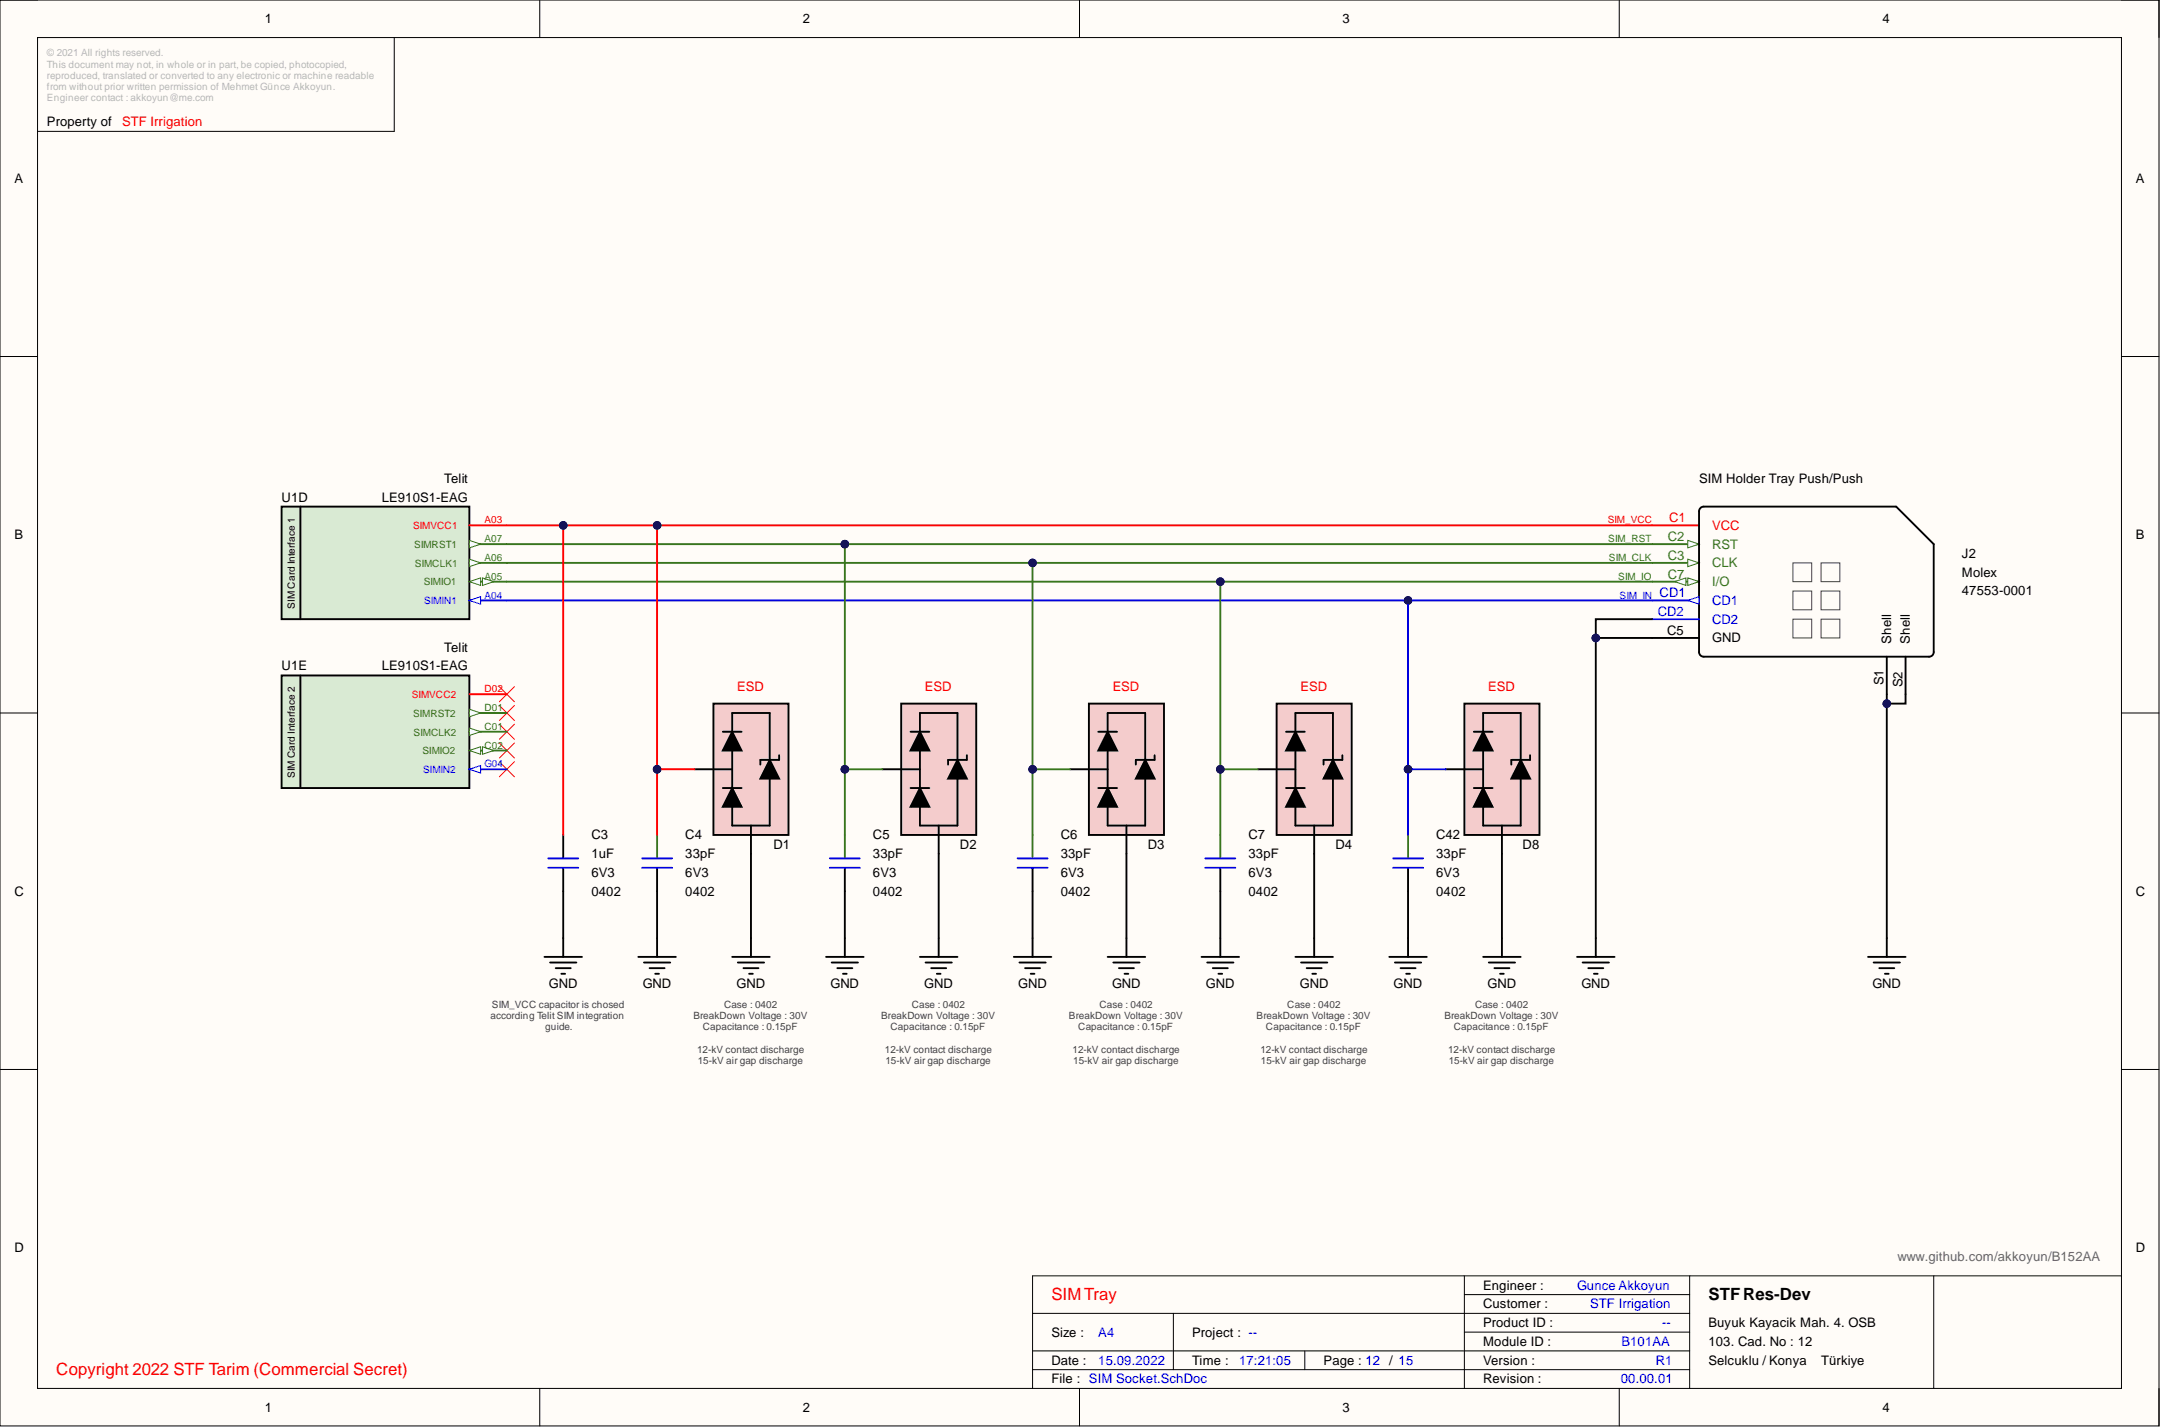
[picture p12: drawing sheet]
<svg xmlns="http://www.w3.org/2000/svg" width="292mm" height="193mm" viewBox="0 0 292 193" stroke-linecap="round" stroke-linejoin="round" font-family="sans-serif">
<path d="M0 0h291.8v192.7h-291.8z" fill-rule="evenodd" fill="#fffcf8"/>
<path d="M0 0h291.8v192.7h-291.8z" fill="none" stroke="#000" stroke-width=".14"/>
<path d="M5.1 5.1h281.7v182.5h-281.7z" fill-rule="evenodd" fill="#fffcf8"/>
<g fill="none" stroke="#000" stroke-width=".14">
<path d="M0 0h5.1M5.1 5.1h281.7v182.5h-281.7zM53.3 5.1v12.7h-48.2M73 0v5.1M145.9 0v5.1M218.9 0v5.1M286.8 0h5v5.1M0 48.2h5.1M286.8 48.2h5M0 96.3h5.1M286.8 96.3h5M0 144.5h5.1"/>
<path d="M286.8 144.5h5M139.6 177.5h88.8M158.6 177.5v7.6M197.9 174.9h30.5M197.9 172.4v15.2M228.4 172.4v15.2M261.4 172.4v15.2M286.8 172.4h-147.2v15.2M73 187.6v5.1M139.6 182.6h88.8M139.6 185.1h88.8M145.9 187.6v5.1"/>
<path d="M176.4 182.6v2.5M197.9 180h30.5M218.9 187.6v5.1M291.8 187.6v5.1"/>
</g>
<path d="M223.3 86.2h6.4M213.2 129.3h5M213.9 130.1h3.6M214.7 130.8h2M215.4 131.6h.6M215.7 126.8v2.5" fill="none" stroke="#000" stroke-width=".25"/>
<path d="M223.3 78.6h6.4" fill="none" stroke="#38761d" stroke-width=".25"/>
<path d="M228.1 78.1l1.6 .5-1.6 .5z" fill="#f8fcff"/>
<path d="M228.1 78.1l1.6 .5-1.6 .5z" fill="none" stroke="#38761d" stroke-width=".14"/>
<path d="M226.4 78.6l1.5-.5v1z" fill="#f8fcff"/>
<path d="M226.4 78.6l1.5-.5v1z" fill="none" stroke="#38761d" stroke-width=".14"/>
<path d="M223.3 76.1h6.4" fill="none" stroke="#38761d" stroke-width=".25"/>
<path d="M228.1 75.6l1.6 .5-1.6 .5z" fill="#f8fcff"/>
<path d="M228.1 75.6l1.6 .5-1.6 .5z" fill="none" stroke="#38761d" stroke-width=".14"/>
<path d="M223.3 73.5h6.4" fill="none" stroke="#38761d" stroke-width=".25"/>
<path d="M228.1 73l1.6 .5-1.6 .5z" fill="#f8fcff"/>
<path d="M228.1 73l1.6 .5-1.6 .5z" fill="none" stroke="#38761d" stroke-width=".14"/>
<path d="M223.3 71h6.4" fill="none" stroke="#f00" stroke-width=".25"/>
<path d="M229.8 68.6l.5-.1h26l5.1 5v14.6a.62 .62 0 0 1-.7 .6h-30.4a.63 .63 0 0 1-.6-.6v-19z" fill="none" stroke="#000" stroke-width=".25"/>
<path d="M223.3 83.7h6.4M223.3 81.1h6.4" fill="none" stroke="#00f" stroke-width=".25"/>
<path d="M228.1 81.1l1.6-.5v1z" fill="#f8fcff"/>
<path d="M228.1 81.1l1.6-.5v1z" fill="none" stroke="#00f" stroke-width=".14"/>
<g fill="none" stroke="#000" stroke-width=".25">
<path d="M255 88.7v5.1M257.6 88.7v5.1M114.2 117.4v3M111.7 129.3h5M112.4 130.1h3.6M113.2 130.8h2M113.9 131.6h.5M114.2 126.8v2.5M124.3 129.3h5.1M125.1 130.1h3.6M125.9 130.8h2M126.6 131.6h.5"/>
<path d="M126.9 126.8v2.5M252.5 129.3h5.1M253.3 130.1h3.5M254 130.8h2.1M254.8 131.6h.5M255 126.8v2.5"/>
</g>
<path d="M242.3 76.1h2.6v2.5h-2.6zM242.3 79.9h2.6v2.5h-2.6zM246.2 79.9h2.5v2.5h-2.5zM246.2 76.1h2.5v2.5h-2.5zM242.3 83.7h2.6v2.5h-2.6zM246.2 83.7h2.5v2.5h-2.5z" fill="none" stroke="#434343" stroke-width=".14"/>
<path d="M67.5 92.8l2 2M67.5 95.3l2 2.1M67.5 97.9l2 2M69.5 92.8l-2 2M69.5 95.3l-2 2.1M69.5 97.9l-2 2M67.5 100.4l2 2M67.5 102.9l2 2.1M69.5 100.4l-2 2M69.5 102.9l-2 2.1" fill="none" stroke="#f00" stroke-width=".14"/>
<path d="M114.2 112.8v3.1" fill="none" stroke="#38761d" stroke-width=".25"/>
<path d="M112.2 116h4M112.2 117.3h4" fill="none" stroke="#00f" stroke-width=".25"/>
<path d="M121.8 95.1h10.2v17.7h-10.2z" fill-rule="evenodd" fill="#f4cccc"/>
<g fill="none" stroke="#000" stroke-width=".25">
<path d="M121.8 95.1h10.2v17.7h-10.2zM123.1 98.9h2.5M124.3 98.9l1.3 2.5h-2.5zM124.3 98.9v-2.6h5.1v6.4M119.3 104h5M123.1 106.5h2.5M124.3 106.5l1.3 2.5h-2.5zM124.3 101.4v5.1M126.9 111.6v3.8M129.4 102.7l1.3 2.5h-2.5zM129.4 105.2v6.4h-5.1v-2.6M130.7 102.1v.6h-2.5v.6"/>
<path d="M139.6 117.4v3M137 129.3h5.1M137.8 130.1h3.5M138.6 130.8h2M139.3 131.6h.5M139.6 126.8v2.5M149.7 129.3h5.1M150.5 130.1h3.5M151.2 130.8h2.1M152 131.6h.5M152.3 126.8v2.5"/>
</g>
<path d="M124.3 98.9l1.3 2.5h-2.5zM124.3 106.5l1.3 2.5h-2.5zM129.4 102.7l1.3 2.5h-2.5z" fill="#000"/>
<path d="M139.6 112.8v3.1" fill="none" stroke="#38761d" stroke-width=".25"/>
<path d="M137.5 116h4.1M137.5 117.3h4.1" fill="none" stroke="#00f" stroke-width=".25"/>
<path d="M147.2 95.1h10.1v17.7h-10.1z" fill-rule="evenodd" fill="#f4cccc"/>
<g fill="none" stroke="#000" stroke-width=".25">
<path d="M147.2 95.1h10.1v17.7h-10.1zM148.5 98.9h2.5M149.7 98.9l1.3 2.5h-2.5zM149.7 98.9v-2.6h5.1v6.4M88.8 117.4v3M144.6 104h5.1M148.5 106.5h2.5M149.7 106.5l1.3 2.5h-2.5zM149.7 101.4v5.1M152.3 111.6v3.8M154.8 102.7l1.3 2.5h-2.6zM154.8 105.2v6.4h-5.1v-2.6"/>
<path d="M156.1 102.1v.6h-2.6v.6M86.3 129.3h5.1M87 130.1h3.6M87.8 130.8h2M88.6 131.6h.5M88.8 126.8v2.5M99 129.3h5M99.7 130.1h3.6M100.5 130.8h2M101.3 131.6h.5M101.5 126.8v2.5"/>
</g>
<path d="M149.7 98.9l1.3 2.5h-2.5zM149.7 106.5l1.3 2.5h-2.5zM154.8 102.7l1.3 2.5h-2.6z" fill="#000"/>
<path d="M88.8 112.8v3.1" fill="none" stroke="#38761d" stroke-width=".25"/>
<path d="M86.8 116h4M86.8 117.3h4" fill="none" stroke="#00f" stroke-width=".25"/>
<path d="M96.4 95.1h10.2v17.7h-10.2z" fill-rule="evenodd" fill="#f4cccc"/>
<g fill="none" stroke="#000" stroke-width=".25">
<path d="M96.4 95.1h10.2v17.7h-10.2zM97.7 98.9h2.5M99 98.9l1.2 2.5h-2.5zM99 98.9v-2.6h5v6.4M76.1 112.8v3.1M76.1 117.4v3M93.9 104h5.1M97.7 106.5h2.5M99 106.5l1.2 2.5h-2.5zM99 101.4v5.1M101.5 111.6v3.8M104 102.7l1.3 2.5h-2.5z"/>
<path d="M104 105.2v6.4h-5v-2.6M105.3 102.1v.6h-2.5v.6M164.9 117.4v3M73.6 129.3h5.1M74.4 130.1h3.5M75.1 130.8h2M75.9 131.6h.5M76.1 126.8v2.5M162.4 129.3h5.1M163.2 130.1h3.5M163.9 130.8h2.1M164.7 131.6h.5"/>
<path d="M164.9 126.8v2.5M175.1 129.3h5.1M175.9 130.1h3.5M176.6 130.8h2.1M177.4 131.6h.5M177.6 126.8v2.5"/>
</g>
<path d="M99 98.9l1.2 2.5h-2.5zM99 106.5l1.2 2.5h-2.5zM104 102.7l1.3 2.5h-2.5z" fill="#000"/>
<path d="M74.1 116h4.1M74.1 117.3h4.1M162.9 116h4.1M162.9 117.3h4.1" fill="none" stroke="#00f" stroke-width=".25"/>
<path d="M164.9 112.8v3.1" fill="none" stroke="#38761d" stroke-width=".25"/>
<path d="M172.6 95.1h10.1v17.7h-10.1z" fill-rule="evenodd" fill="#f4cccc"/>
<g fill="none" stroke="#000" stroke-width=".25">
<path d="M172.6 95.1h10.1v17.7h-10.1zM173.8 98.9h2.6M175.1 98.9l1.3 2.5h-2.6zM175.1 98.9v-2.6h5.1v6.4M170 104h5.1M173.8 106.5h2.6M175.1 106.5l1.3 2.5h-2.6zM175.1 101.4v5.1M177.6 111.6v3.8M180.2 102.7l1.2 2.5h-2.5zM180.2 105.2v6.4h-5.1v-2.6M181.4 102.1v.6h-2.5v.6"/>
<path d="M190.3 117.4v3M187.8 129.3h5.1M188.5 130.1h3.6M189.3 130.8h2M190.1 131.6h.5M190.3 126.8v2.5M200.5 129.3h5.1M201.2 130.1h3.6M202 130.8h2M202.8 131.6h.5M203 126.8v2.5"/>
</g>
<path d="M175.1 98.9l1.3 2.5h-2.6zM175.1 106.5l1.3 2.5h-2.6zM180.2 102.7l1.2 2.5h-2.5z" fill="#000"/>
<path d="M190.3 112.8v3.1" fill="none" stroke="#38761d" stroke-width=".25"/>
<path d="M188.3 116h4.1M188.3 117.3h4.1" fill="none" stroke="#00f" stroke-width=".25"/>
<path d="M197.9 95.1h10.2v17.7h-10.2z" fill-rule="evenodd" fill="#f4cccc"/>
<path d="M197.9 95.1h10.2v17.7h-10.2zM199.2 98.9h2.5M200.5 98.9l1.2 2.5h-2.5zM200.5 98.9v-2.6h5.1v6.4M195.4 104h5.1M199.2 106.5h2.5M200.5 106.5l1.2 2.5h-2.5zM200.5 101.4v5.1M203 111.6v3.8M205.6 102.7l1.2 2.5h-2.5zM205.6 105.2v6.4h-5.1v-2.6M206.8 102.1v.6h-2.5v.6" fill="none" stroke="#000" stroke-width=".25"/>
<path d="M200.5 98.9l1.2 2.5h-2.5zM200.5 106.5l1.2 2.5h-2.5zM205.6 102.7l1.2 2.5h-2.5z" fill="#000"/>
<path d="M38.1 68.5h25.3v15.2h-25.3z" fill-rule="evenodd" fill="#d9ead3"/>
<path d="M38.1 68.5h25.3v15.2h-25.3zM40.6 68.5v15.2" fill="none" stroke="#000" stroke-width=".25"/>
<path d="M63.4 76.1h5.1" fill="none" stroke="#38761d" stroke-width=".25"/>
<path d="M63.4 75.6l1.6 .5-1.6 .5z" fill="#f8fcff"/>
<path d="M63.4 75.6l1.6 .5-1.6 .5z" fill="none" stroke="#38761d" stroke-width=".14"/>
<path d="M63.4 73.5h5.1" fill="none" stroke="#38761d" stroke-width=".25"/>
<path d="M63.4 73l1.6 .5-1.6 .5z" fill="#f8fcff"/>
<path d="M63.4 73l1.6 .5-1.6 .5z" fill="none" stroke="#38761d" stroke-width=".14"/>
<path d="M63.4 78.6h5.1" fill="none" stroke="#38761d" stroke-width=".25"/>
<path d="M63.4 78.6l1.6-.5v1z" fill="#f8fcff"/>
<path d="M63.4 78.6l1.6-.5v1z" fill="none" stroke="#38761d" stroke-width=".14"/>
<path d="M65.2 78.1l1.5 .5-1.5 .5z" fill="#f8fcff"/>
<path d="M65.2 78.1l1.5 .5-1.5 .5z" fill="none" stroke="#38761d" stroke-width=".14"/>
<path d="M63.4 81.1h5.1" fill="none" stroke="#00f" stroke-width=".25"/>
<path d="M63.4 81.1l1.6-.5v1z" fill="#f8fcff"/>
<path d="M63.4 81.1l1.6-.5v1z" fill="none" stroke="#00f" stroke-width=".14"/>
<path d="M63.4 71h5.1" fill="none" stroke="#f00" stroke-width=".25"/>
<path d="M38.1 91.3h25.3v15.2h-25.3z" fill-rule="evenodd" fill="#d9ead3"/>
<path d="M38.1 91.3h25.3v15.2h-25.3zM40.6 91.3v15.2" fill="none" stroke="#000" stroke-width=".25"/>
<path d="M63.4 98.9h5.1" fill="none" stroke="#38761d" stroke-width=".25"/>
<path d="M63.4 98.4l1.6 .5-1.6 .5z" fill="#f8fcff"/>
<path d="M63.4 98.4l1.6 .5-1.6 .5z" fill="none" stroke="#38761d" stroke-width=".14"/>
<path d="M63.4 101.4h5.1" fill="none" stroke="#38761d" stroke-width=".25"/>
<path d="M63.4 101.4l1.6-.5v1z" fill="#f8fcff"/>
<path d="M63.4 101.4l1.6-.5v1z" fill="none" stroke="#38761d" stroke-width=".14"/>
<path d="M65.2 100.9l1.5 .5-1.5 .5z" fill="#f8fcff"/>
<path d="M65.2 100.9l1.5 .5-1.5 .5z" fill="none" stroke="#38761d" stroke-width=".14"/>
<path d="M63.4 96.3h5.1" fill="none" stroke="#38761d" stroke-width=".25"/>
<path d="M63.4 95.8l1.6 .5-1.6 .6z" fill="#f8fcff"/>
<path d="M63.4 95.8l1.6 .5-1.6 .6z" fill="none" stroke="#38761d" stroke-width=".14"/>
<path d="M63.4 93.8h5.1" fill="none" stroke="#f00" stroke-width=".25"/>
<path d="M63.4 104h5.1" fill="none" stroke="#00f" stroke-width=".25"/>
<path d="M63.4 104l1.6-.6v1.1z" fill="#f8fcff"/>
<path d="M63.4 104l1.6-.6v1.1z" fill="none" stroke="#00f" stroke-width=".14"/>
<path d="M223.3 86.2h-7.6v40.6" fill="none" stroke="#000" stroke-width=".25"/>
<circle cx="215.7" cy="86.2" r=".51" fill="#000080"/>
<circle cx="215.7" cy="86.2" r=".51" fill="none" stroke="#000080" stroke-width=".14"/>
<path d="M68.5 81.1h154.8" fill="none" stroke="#00f" stroke-width=".25"/>
<circle cx="190.3" cy="81.1" r=".51" fill="#000080"/>
<circle cx="190.3" cy="81.1" r=".51" fill="none" stroke="#000080" stroke-width=".14"/>
<path d="M223.3 83.7h-7.6v2.5" fill="none" stroke="#000" stroke-width=".25"/>
<circle cx="215.7" cy="86.2" r=".51" fill="#000080"/>
<circle cx="215.7" cy="86.2" r=".51" fill="none" stroke="#000080" stroke-width=".14"/>
<path d="M68.5 78.6h154.8" fill="none" stroke="#38761d" stroke-width=".25"/>
<circle cx="164.9" cy="78.6" r=".51" fill="#000080"/>
<circle cx="164.9" cy="78.6" r=".51" fill="none" stroke="#000080" stroke-width=".14"/>
<path d="M68.5 76.1h154.8" fill="none" stroke="#38761d" stroke-width=".25"/>
<circle cx="139.6" cy="76.1" r=".51" fill="#000080"/>
<circle cx="139.6" cy="76.1" r=".51" fill="none" stroke="#000080" stroke-width=".14"/>
<path d="M68.5 73.5h154.8" fill="none" stroke="#38761d" stroke-width=".25"/>
<circle cx="114.2" cy="73.5" r=".51" fill="#000080"/>
<circle cx="114.2" cy="73.5" r=".51" fill="none" stroke="#000080" stroke-width=".14"/>
<path d="M68.5 71h154.8" fill="none" stroke="#f00" stroke-width=".25"/>
<circle cx="76.1" cy="71" r=".51" fill="#000080"/>
<circle cx="76.1" cy="71" r=".51" fill="none" stroke="#000080" stroke-width=".14"/>
<circle cx="88.8" cy="71" r=".51" fill="#000080"/>
<circle cx="88.8" cy="71" r=".51" fill="none" stroke="#000080" stroke-width=".14"/>
<path d="M114.2 73.5v39.3" fill="none" stroke="#38761d" stroke-width=".25"/>
<circle cx="114.2" cy="73.5" r=".51" fill="#000080"/>
<circle cx="114.2" cy="73.5" r=".51" fill="none" stroke="#000080" stroke-width=".14"/>
<circle cx="114.2" cy="104" r=".51" fill="#000080"/>
<circle cx="114.2" cy="104" r=".51" fill="none" stroke="#000080" stroke-width=".14"/>
<path d="M126.9 115.4v11.4M114.2 120.4v6.4" fill="none" stroke="#000" stroke-width=".25"/>
<path d="M114.2 104h5.1" fill="none" stroke="#38761d" stroke-width=".25"/>
<circle cx="114.2" cy="104" r=".51" fill="#000080"/>
<circle cx="114.2" cy="104" r=".51" fill="none" stroke="#000080" stroke-width=".14"/>
<path d="M139.6 76.1v36.7" fill="none" stroke="#38761d" stroke-width=".25"/>
<circle cx="139.6" cy="76.1" r=".51" fill="#000080"/>
<circle cx="139.6" cy="76.1" r=".51" fill="none" stroke="#000080" stroke-width=".14"/>
<circle cx="139.6" cy="104" r=".51" fill="#000080"/>
<circle cx="139.6" cy="104" r=".51" fill="none" stroke="#000080" stroke-width=".14"/>
<path d="M152.3 115.4v11.4M139.6 120.4v6.4" fill="none" stroke="#000" stroke-width=".25"/>
<path d="M139.6 104h5" fill="none" stroke="#38761d" stroke-width=".25"/>
<circle cx="139.6" cy="104" r=".51" fill="#000080"/>
<circle cx="139.6" cy="104" r=".51" fill="none" stroke="#000080" stroke-width=".14"/>
<path d="M88.8 71v41.8" fill="none" stroke="#f00" stroke-width=".25"/>
<circle cx="88.8" cy="71" r=".51" fill="#000080"/>
<circle cx="88.8" cy="71" r=".51" fill="none" stroke="#000080" stroke-width=".14"/>
<circle cx="88.8" cy="104" r=".51" fill="#000080"/>
<circle cx="88.8" cy="104" r=".51" fill="none" stroke="#000080" stroke-width=".14"/>
<path d="M101.5 115.4v11.4M88.8 120.4v6.4" fill="none" stroke="#000" stroke-width=".25"/>
<path d="M88.8 104h5.1" fill="none" stroke="#f00" stroke-width=".25"/>
<circle cx="88.8" cy="104" r=".51" fill="#000080"/>
<circle cx="88.8" cy="104" r=".51" fill="none" stroke="#000080" stroke-width=".14"/>
<path d="M76.1 71v41.8" fill="none" stroke="#f00" stroke-width=".25"/>
<circle cx="76.1" cy="71" r=".51" fill="#000080"/>
<circle cx="76.1" cy="71" r=".51" fill="none" stroke="#000080" stroke-width=".14"/>
<path d="M76.1 120.4v6.4" fill="none" stroke="#000" stroke-width=".25"/>
<path d="M164.9 78.6v34.2" fill="none" stroke="#38761d" stroke-width=".25"/>
<circle cx="164.9" cy="78.6" r=".51" fill="#000080"/>
<circle cx="164.9" cy="78.6" r=".51" fill="none" stroke="#000080" stroke-width=".14"/>
<circle cx="164.9" cy="104" r=".51" fill="#000080"/>
<circle cx="164.9" cy="104" r=".51" fill="none" stroke="#000080" stroke-width=".14"/>
<path d="M177.6 115.4v11.4M164.9 120.4v6.4" fill="none" stroke="#000" stroke-width=".25"/>
<path d="M164.9 104h5.1" fill="none" stroke="#38761d" stroke-width=".25"/>
<circle cx="164.9" cy="104" r=".51" fill="#000080"/>
<circle cx="164.9" cy="104" r=".51" fill="none" stroke="#000080" stroke-width=".14"/>
<path d="M190.3 81.1v31.7" fill="none" stroke="#00f" stroke-width=".25"/>
<circle cx="190.3" cy="81.1" r=".51" fill="#000080"/>
<circle cx="190.3" cy="81.1" r=".51" fill="none" stroke="#000080" stroke-width=".14"/>
<circle cx="190.3" cy="104" r=".51" fill="#000080"/>
<circle cx="190.3" cy="104" r=".51" fill="none" stroke="#000080" stroke-width=".14"/>
<path d="M203 115.4v11.4M190.3 120.4v6.4" fill="none" stroke="#000" stroke-width=".25"/>
<path d="M190.3 104h5.1" fill="none" stroke="#00f" stroke-width=".25"/>
<circle cx="190.3" cy="104" r=".51" fill="#000080"/>
<circle cx="190.3" cy="104" r=".51" fill="none" stroke="#000080" stroke-width=".14"/>
<path d="M255 93.8v1.3" fill="none" stroke="#000" stroke-width=".25"/>
<circle cx="255" cy="95.1" r=".51" fill="#000080"/>
<circle cx="255" cy="95.1" r=".51" fill="none" stroke="#000080" stroke-width=".14"/>
<path d="M257.6 93.8v1.3h-2.6v31.7" fill="none" stroke="#000" stroke-width=".25"/>
<circle cx="255" cy="95.1" r=".51" fill="#000080"/>
<circle cx="255" cy="95.1" r=".51" fill="none" stroke="#000080" stroke-width=".14"/>
<g font-size="2.3" fill="#f00">
<text x="142.1" y="175.7">SIMTray</text>
<text x="7.6" y="185.8">Copyright 2022 STF Tarim (Commercial Secret)</text>
</g>
<text font-size="2.3" x="230.9" y="175.7">STFRes-Dev</text>
<g font-size="1.8">
<text x="35.8" y="3.1">1</text>
<text x="108.5" y="3.1">2</text>
<text x="181.4" y="3.1">3</text>
<text x="254.4" y="3.1">4</text>
<text x="6.3" y="17.1">Property of</text>
<text x="1.9" y="24.7">A</text>
<text x="288.7" y="24.7">A</text>
<text x="60.1" y="65.2">Telit</text>
<text x="229.7" y="65.2">SIM Holder Tray Push/Push</text>
<text x="38.1" y="67.8">U1D</text>
<text x="51.6" y="67.8">LE910S1-EAG</text>
<text x="1.9" y="72.9">B</text>
<text x="265.2" y="77.9">Molex</text>
<text x="265.2" y="75.4">J2</text>
<text x="288.7" y="72.9">B</text>
<text x="265.2" y="80.5">47553-0001</text>
<text x="60.1" y="88.1">Telit</text>
<text x="225.3" y="85.8">C5</text>
<text x="231.4" y="86.8">GND</text>
<text x="255.6" y="87" transform="rotate(-90 255.6 87)">Shell</text>
<text x="258.2" y="87" transform="rotate(-90 258.2 87)">Shell</text>
<text x="38.1" y="90.6">U1E</text>
<text x="51.6" y="90.6">LE910S1-EAG</text>
<text x="254.6" y="92.6" transform="rotate(-90 254.6 92.6)">S1</text>
<text x="257.1" y="92.9" transform="rotate(-90 257.1 92.9)">S2</text>
<text x="79.9" y="113.4">C3</text>
<text x="92.6" y="113.4">C4</text>
<text x="118" y="113.4">C5</text>
<text x="143.4" y="113.4">C6</text>
<text x="168.8" y="113.4">C7</text>
<text x="194.1" y="113.4">C42</text>
<text x="79.9" y="116">1uF</text>
<text x="79.9" y="118.5">6V3</text>
<text x="92.6" y="116">33pF</text>
<text x="92.6" y="118.5">6V3</text>
<text x="104.6" y="114.7">D1</text>
<text x="118" y="116">33pF</text>
<text x="118" y="118.5">6V3</text>
<text x="129.8" y="114.7">D2</text>
<text x="143.4" y="116">33pF</text>
<text x="143.4" y="118.5">6V3</text>
<text x="155.1" y="114.7">D3</text>
<text x="168.8" y="116">33pF</text>
<text x="168.8" y="118.5">6V3</text>
<text x="180.5" y="114.7">D4</text>
<text x="194.1" y="116">33pF</text>
<text x="194.1" y="118.5">6V3</text>
<text x="205.8" y="114.7">D8</text>
<text x="1.9" y="121">C</text>
<text x="79.9" y="121">0402</text>
<text x="92.6" y="121">0402</text>
<text x="118" y="121">0402</text>
<text x="143.4" y="121">0402</text>
<text x="168.8" y="121">0402</text>
<text x="194.1" y="121">0402</text>
<text x="288.7" y="121">C</text>
<text x="74.2" y="133.4">GND</text>
<text x="86.9" y="133.4">GND</text>
<text x="99.6" y="133.4">GND</text>
<text x="112.2" y="133.4">GND</text>
<text x="124.9" y="133.4">GND</text>
<text x="137.6" y="133.4">GND</text>
<text x="150.3" y="133.4">GND</text>
<text x="163" y="133.4">GND</text>
<text x="175.7" y="133.4">GND</text>
<text x="188.4" y="133.4">GND</text>
<text x="201.1" y="133.4">GND</text>
<text x="213.8" y="133.4">GND</text>
<text x="253.1" y="133.4">GND</text>
<text x="1.9" y="169.2">D</text>
<text x="288.7" y="169.2">D</text>
<text x="200.5" y="174.3">Engineer :</text>
<text x="200.5" y="176.8">Customer :</text>
<text x="200.5" y="179.3">Product ID :</text>
<text x="230.9" y="179.3">Buyuk Kayacik Mah. 4. OSB</text>
<text x="142.1" y="184.4">Date :</text>
<text x="142.1" y="180.6">Size :</text>
<text x="161.1" y="184.4">Time :</text>
<text x="161.1" y="180.6">Project : --</text>
<text x="178.9" y="184.4">Page : 12 / 15</text>
<text x="200.5" y="181.9">Module ID :</text>
<text x="200.5" y="184.4">Version :</text>
<text x="230.9" y="181.9">103. Cad. No : 12</text>
<text x="230.9" y="184.4">Selcuklu / Konya</text>
<text x="246.2" y="184.4">Türkiye</text>
<text x="35.8" y="190.7">1</text>
<text x="108.5" y="190.7">2</text>
<text x="142.1" y="186.9">File : SIM Socket.SchDoc</text>
<text x="181.4" y="190.7">3</text>
<text x="200.5" y="186.9">Revision :</text>
<text x="254.4" y="190.7">4</text>
</g>
<g font-size="1.8" fill="#f00">
<text x="16.5" y="17.1">STF Irrigation</text>
<text x="225.6" y="70.6">C1</text>
<text x="231.4" y="71.6">VCC</text>
<text x="99.6" y="93.4">ESD</text>
<text x="125" y="93.4">ESD</text>
<text x="150.4" y="93.4">ESD</text>
<text x="175.8" y="93.4">ESD</text>
<text x="201.2" y="93.4">ESD</text>
</g>
<g font-size="1.8" fill="#38761d">
<text x="225.4" y="75.6">C3</text>
<text x="225.4" y="73.1">C2</text>
<text x="231.4" y="76.7">CLK</text>
<text x="231.4" y="74.1">RST</text>
<text x="225.4" y="78.2">C7</text>
<text x="231.4" y="79.2">I/O</text>
</g>
<g font-size="1.8" fill="#00f">
<text x="224.1" y="83.2">CD2</text>
<text x="224.3" y="80.7">CD1</text>
<text x="231.4" y="81.7">CD1</text>
<text x="231.4" y="84.3">CD2</text>
<text x="213.2" y="174.3">Gunce Akkoyun</text>
<text x="214.9" y="176.8">STF Irrigation</text>
<text x="224.7" y="179.3">--</text>
<text x="148.5" y="184.4">15.09.2022</text>
<text x="148.5" y="180.6">A4</text>
<text x="167.5" y="184.4">17:21:05</text>
<text x="219.2" y="181.9">B101AA</text>
<text x="223.8" y="184.4">R1</text>
<text x="219.1" y="186.9">00.00.01</text>
</g>
<text font-size="1.8" fill="#666" x="256.5" y="170.5">www.github.com/akkoyun/B152AA</text>
<g font-size="1.4" fill="#b7b7b7">
<text x="6.3" y="7.6">© 2021 All rights reserved.</text>
<text x="6.3" y="9.1">This document may not, in whole or in part, be copied, photocopied,</text>
<text x="6.3" y="10.7">reproduced, translated or converted to any electronic or machine readable</text>
<text x="6.3" y="12.2">from without prior written permission of Mehmet Günce Akkoyun.</text>
<text x="6.3" y="13.7">Engineer contact : akkoyun@me.com</text>
</g>
<g font-size="1.4" fill="#f00">
<text x="55.8" y="71.5">SIMVCC1</text>
<text x="65.5" y="70.7">A03</text>
<text x="217.3" y="70.7">SIM_VCC</text>
<text x="55.7" y="94.3">SIMVCC2</text>
<text x="65.5" y="93.6">D02</text>
</g>
<g font-size="1.4" fill="#38761d">
<text x="56" y="74">SIMRST1</text>
<text x="56.1" y="76.6">SIMCLK1</text>
<text x="65.5" y="75.8">A06</text>
<text x="65.5" y="73.3">A07</text>
<text x="217.4" y="73.3">SIM_RST</text>
<text x="217.5" y="75.8">SIM_CLK</text>
<text x="57.3" y="79.1">SIMIO1</text>
<text x="65.5" y="78.3">A05</text>
<text x="218.7" y="78.3">SIM_IO</text>
<text x="55.8" y="96.9">SIMRST2</text>
<text x="55.9" y="99.4">SIMCLK2</text>
<text x="57.1" y="101.9">SIMIO2</text>
<text x="65.5" y="98.6">C01</text>
<text x="65.5" y="101.2">C02</text>
<text x="65.5" y="96.1">D01</text>
</g>
<g font-size="1.4" fill="#00f">
<text x="57.4" y="81.6">SIMIN1</text>
<text x="65.5" y="80.9">A04</text>
<text x="218.9" y="80.9">SIM_IN</text>
<text x="57.2" y="104.5">SIMIN2</text>
<text x="65.5" y="103.7">G04</text>
</g>
<g font-size="1.4" fill="#434343">
<text x="66.3" y="137.7">according Telit SIM integration</text>
<text x="66.5" y="136.2">SIM_VCC capacitor is chosed</text>
<text x="93.7" y="137.7">BreakDown Voltage : 30V</text>
<text x="97.9" y="136.2">Case : 0402</text>
<text x="119.1" y="137.7">BreakDown Voltage : 30V</text>
<text x="123.2" y="136.2">Case : 0402</text>
<text x="144.5" y="137.7">BreakDown Voltage : 30V</text>
<text x="148.6" y="136.2">Case : 0402</text>
<text x="169.9" y="137.7">BreakDown Voltage : 30V</text>
<text x="174" y="136.2">Case : 0402</text>
<text x="195.2" y="137.7">BreakDown Voltage : 30V</text>
<text x="199.4" y="136.2">Case : 0402</text>
<text x="73.7" y="139.2">guide.</text>
<text x="94.2" y="142.2">12-kV contact discharge</text>
<text x="94.3" y="143.8">15-kV air gap discharge</text>
<text x="95" y="139.2">Capacitance : 0.15pF</text>
<text x="119.6" y="142.2">12-kV contact discharge</text>
<text x="119.7" y="143.8">15-kV air gap discharge</text>
<text x="120.4" y="139.2">Capacitance : 0.15pF</text>
<text x="145" y="142.2">12-kV contact discharge</text>
<text x="145.1" y="143.8">15-kV air gap discharge</text>
<text x="145.7" y="139.2">Capacitance : 0.15pF</text>
<text x="170.4" y="142.2">12-kV contact discharge</text>
<text x="170.4" y="143.8">15-kV air gap discharge</text>
<text x="171.1" y="139.2">Capacitance : 0.15pF</text>
<text x="195.7" y="142.2">12-kV contact discharge</text>
<text x="195.8" y="143.8">15-kV air gap discharge</text>
<text x="196.5" y="139.2">Capacitance : 0.15pF</text>
</g>
<g font-size="1.3">
<text x="39.8" y="82.2" transform="rotate(-90 39.8 82.2)">SIM Card Interface 1</text>
<text x="39.8" y="105.1" transform="rotate(-90 39.8 105.1)">SIM Card Interface 2</text>
</g>
</svg>
